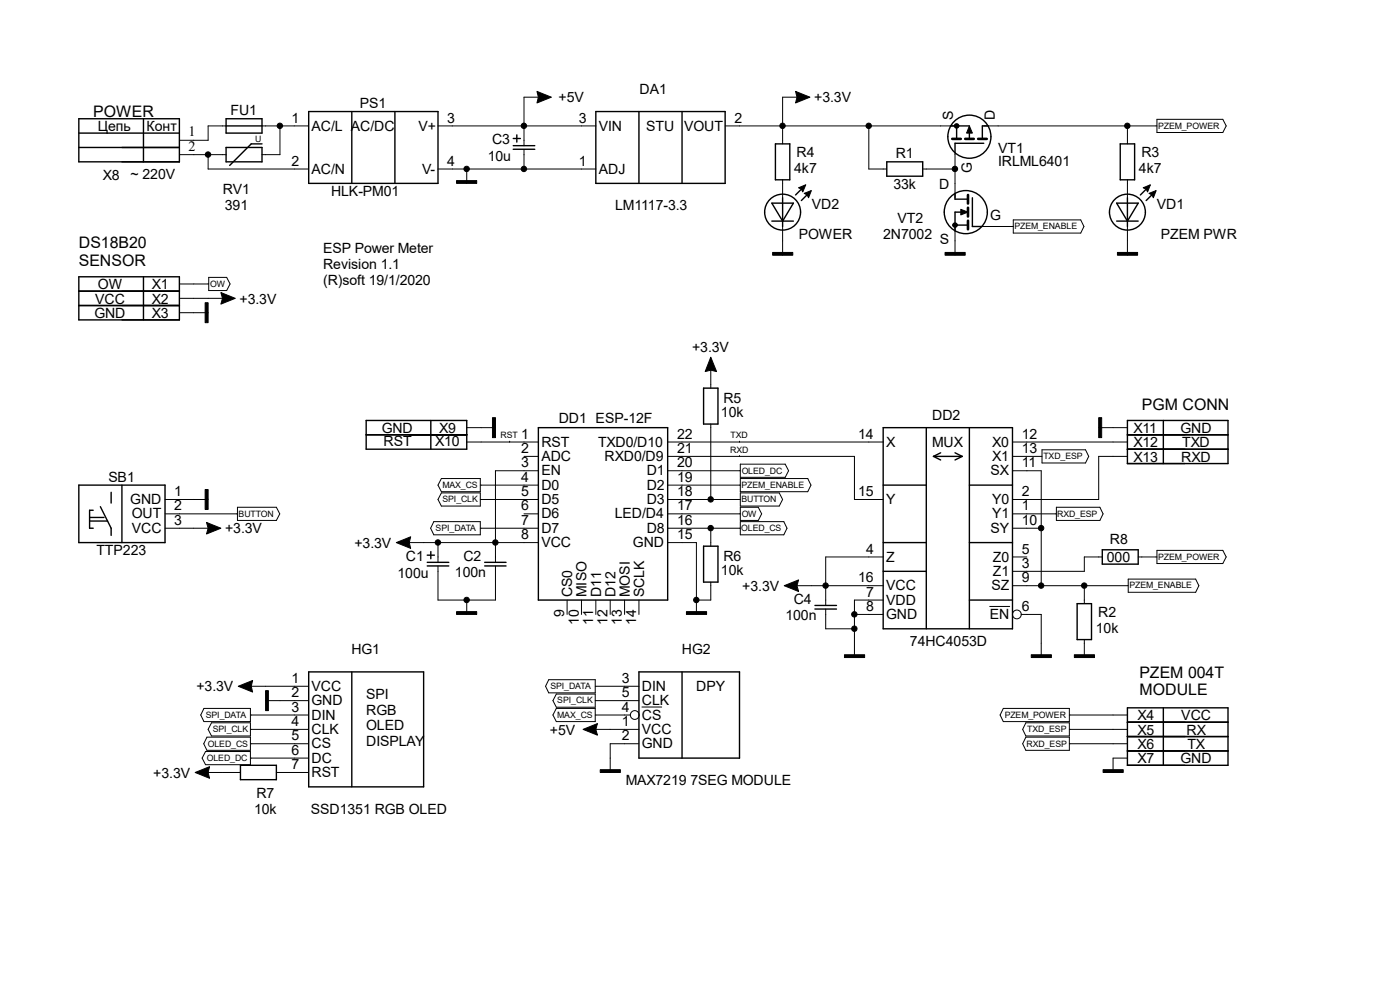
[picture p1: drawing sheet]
<svg xmlns="http://www.w3.org/2000/svg" width="297mm" height="210mm" viewBox="0 0 297 210" stroke-linecap="round" stroke-linejoin="round" font-family="sans-serif">
<g fill="none" stroke="#000" stroke-width=".21">
<path d="M38.1 32.8h9.9M44.2 32.8v3.1h21.3M48 26.7h-3.8v3.1h-6.1M55.6 26.7h9.9M59.4 26.7v6.1h-3.8M92.9 26.7h33.5M92.9 35.9h33.5M99 35.9v3M111.2 31.7v4.2M114.2 20.6h-3v10.3M153.8 26.7h48.8M166 38.1v3.9"/>
<path d="M169.1 20.6h-3.1v9.9M184.3 26.7v9.2h3.8M195.7 35.9h6.9M202.6 32.5v9.5M208.7 26.7h36.7M239.2 26.7v3.8M239.2 38.1v3.9M245.4 25.3h14l.7 1.4-.7 1.4h-14zM44.3 58.8h3.8l.7 1.4-.7 1.4h-3.8zM166 48v6.1M202.6 48v6.1M208.4 48h6.6"/>
<path d="M215 46.7h14.3l.7 1.3-.7 1.4h-14.3zM239.2 48v6.1M38.1 60.2h6.2M38.1 66.3h6.1M38.1 63.3h9.1M150.8 78.5v3.8M99 93.8h15.2M99 90.7h6.1M108.1 93.6v.2M111.2 96.8h3M114.2 99.9h-9.1v19.4M141.6 93.8h45.8"/>
<path d="M141.6 96.8h39.7v9.2h6.1M141.6 99.9h15.5M150.8 90v16M156.9 93.6v.2M156.9 96.6v.2M157.1 98.5h9.5l.7 1.4-.7 1.4h-9.5zM214.8 93.8h24.4M214.8 96.8h6.3M214.8 99.9h6.1v24.3M221.1 95.4h9.2l.7 1.4-.7 1.4h-9.2zM233.1 90.7h6.1M239.2 96.8h-6.1v9.2h-18.3"/>
<path d="M35 106h9.2M35 112.1h9.2M35 109h15.4M50.4 107.6h8.2l.8 1.4-.8 1.4h-8.2zM86.8 115.1h27.4M92 110.7h9.9v2.8h-9.9l-.6-1.4zM92.9 115.1v4.2M93.6 101.5h8.3v2.8h-8.3l-.7-1.4zM93.6 104.6h8.3v2.8h-8.3l-.7-1.4zM101.9 106h12.3M101.9 112.1h12.3M101.9 102.9h12.3"/>
<path d="M111.2 109h3M141.6 115.1h6.1v15.2M141.6 106h15.5M141.6 112.1h15.5M141.6 102.9h15.5M141.6 109h15.5M150.8 112.1v3.8M157.1 110.7h9.2l.7 1.4-.7 1.4h-9.2zM157.1 104.6h8.2l.7 1.4-.7 1.4h-8.2zM157.1 101.5h14.3l.6 1.4-.6 1.4h-14.3zM157.1 107.6h3.8l.7 1.4-.7 1.4h-3.8zM187.4 118.2h-12.2v10.2"/>
<path d="M214.8 112.1h6.1M214.8 109h9.3M214.8 118.2h3M224.1 107.6h9.2l.7 1.4-.7 1.4h-9.2zM233.8 118.2h-3.8v3h-15.2M241.5 118.2h3.9M245.4 116.8h14l.7 1.4-.7 1.3h-14zM92.9 120.1v7.2h12.2v-7.2M99 127.3v3M120.3 127.3v3M123.4 127.3v3M126.4 127.3v3"/>
<path d="M129.5 127.3v3M132.5 127.3v3M135.6 127.3v3M150.8 123.5v3.8h-3.1M169.1 124.2h18.3M175.2 129.2v4.2h6.1M181.3 130.3h6.1M187.4 127.3h-6.1v12.2M210 128.7h4.2M214.8 124.2h24.6M216.7 130.3h4.2v9.2M230 124.2v3.9"/>
<path d="M230 135.7v3.8M239.4 122.9h14.3l.6 1.3-.6 1.4h-14.3zM43.3 150.3h9.8v2.8h-9.8l-.7-1.4zM43.6 159.4h9.5v2.8h-9.5l-.7-1.4zM43.9 156.4h9.2v2.8h-9.2l-.7-1.4zM44.9 153.3h8.2v2.8h-8.2l-.7-1.4zM53.1 157.8h12.4M53.1 151.7h12.4M53.1 154.7h12.4M53.3 145.6h12.2M56.3 148.6h9.2M116.4 144.2h9.9v2.8h-9.9l-.7-1.4z"/>
<path d="M118 150.3h8.3v2.8h-8.3l-.7-1.4zM118 147.2h8.3v2.8h-8.3l-.7-1.4zM126.3 151.7h7.4M126.3 148.6h9.3M126.3 145.6h9.3M126.4 154.7h9.2M135.6 157.8h-6.1v6.1M136.2 150h4.2M212.9 150.3h14v2.8h-14l-.7-1.4zM217.6 156.4h9.3v2.8h-9.3l-.6-1.4zM217.6 153.3h9.3v2.8h-9.3l-.6-1.4zM226.9 157.8h12.3"/>
<path d="M226.9 151.7h12.3M226.9 154.7h12.3M44.2 163.9h6.8M53.1 160.8h12.4M58.6 163.9h6.9M239.2 160.8h-3.1v3.1"/>
<circle cx="215.7" cy="130.3" r=".93"/>
<circle cx="134.7" cy="151.7" r=".93"/>
</g>
<g fill="#000" stroke="#000" stroke-width=".21">
<path d="M205.7 26.7l.6 1.5h-1.2zM203.8 44.4l1.6 .6-1.6 .6z"/>
<path d="M113.9 19.4l3.1 1.2-3.1 1.2 .3-1.2z" fill-rule="evenodd"/>
<path d="M168.8 19.4l3 1.2-3 1.2 .3-1.2z" fill-rule="evenodd"/>
<path d="M96.9 38.3h4.2v.6h-4.2z" fill-rule="evenodd"/>
<path d="M163.9 53.6h4.3v.5h-4.3z" fill-rule="evenodd"/>
<path d="M169.4 39.8l1.5-.6-.6 1.5-.3-.6z" fill-rule="evenodd"/>
<path d="M170.6 41l1.5-.6-.6 1.6-.3-.6z" fill-rule="evenodd"/>
<path d="M200.5 53.6h4.3v.5h-4.3z" fill-rule="evenodd"/>
<path d="M237.1 53.6h4.2v.5h-4.2z" fill-rule="evenodd"/>
<path d="M242.5 39.8l1.6-.6-.6 1.5-.3-.6z" fill-rule="evenodd"/>
<path d="M243.8 41l1.5-.6-.6 1.6-.3-.6z" fill-rule="evenodd"/>
<path d="M43.5 64.2h.7v4.3h-.7z" fill-rule="evenodd"/>
<path d="M46.9 62.1l3 1.2-3 1.2 .3-1.2z" fill-rule="evenodd"/>
<path d="M150.8 75.8l1.2 3-1.2-.3-1.2 .3z" fill-rule="evenodd"/>
<path d="M104.5 88.6h.6v4.2h-.6z" fill-rule="evenodd"/>
<path d="M233.1 88.6h.6v4.2h-.6z" fill-rule="evenodd"/>
<path d="M43.8 110.8l3.1 1.3-3.1 1.2 .4-1.2z" fill-rule="evenodd"/>
<path d="M43.5 103.8h.7v4.3h-.7z" fill-rule="evenodd"/>
<path d="M84.1 115.1l3-1.2-.3 1.2 .3 1.2z" fill-rule="evenodd"/>
<path d="M96.9 129.8h4.2v.5h-4.2z" fill-rule="evenodd"/>
<path d="M145.6 129.8h4.3v.5h-4.3z" fill-rule="evenodd"/>
<path d="M166.4 124.2l3-1.2-.3 1.2 .3 1.3z" fill-rule="evenodd"/>
<path d="M179.2 138.9h4.2v.6h-4.2z" fill-rule="evenodd"/>
<path d="M218.8 138.9h4.3v.6h-4.3z" fill-rule="evenodd"/>
<path d="M227.9 138.9h4.3v.6h-4.3z" fill-rule="evenodd"/>
<path d="M50.5 145.6l3.1-1.2-.3 1.2 .3 1.2z" fill-rule="evenodd"/>
<path d="M56.3 146.5h.6v4.2h-.6z" fill-rule="evenodd"/>
<path d="M123.7 154.7l3-1.2-.3 1.2 .3 1.3z" fill-rule="evenodd"/>
<path d="M41.4 163.9l3-1.3-.2 1.3 .2 1.2z" fill-rule="evenodd"/>
<path d="M127.3 163.3h4.3v.6h-4.3z" fill-rule="evenodd"/>
<path d="M234 163.3h4.3v.6h-4.3z" fill-rule="evenodd"/>
<circle cx="44.1" cy="32.8" r=".57"/>
<circle cx="59.4" cy="26.7" r=".57"/>
<circle cx="99" cy="35.8" r=".57"/>
<circle cx="111.1" cy="35.8" r=".57"/>
<circle cx="111.1" cy="26.7" r=".57"/>
<circle cx="166" cy="26.7" r=".57"/>
<circle cx="184.3" cy="26.7" r=".57"/>
<circle cx="202.6" cy="35.8" r=".57"/>
<circle cx="239.2" cy="26.7" r=".57"/>
<circle cx="92.9" cy="115.1" r=".57"/>
<circle cx="105.1" cy="115.1" r=".57"/>
<circle cx="150.8" cy="105.9" r=".57"/>
<circle cx="150.8" cy="112" r=".57"/>
<circle cx="220.9" cy="112" r=".57"/>
<circle cx="99" cy="127.3" r=".57"/>
<circle cx="147.7" cy="127.3" r=".57"/>
<circle cx="175.2" cy="124.2" r=".57"/>
<circle cx="181.2" cy="130.3" r=".57"/>
<circle cx="181.2" cy="133.4" r=".57"/>
<circle cx="220.9" cy="124.2" r=".57"/>
<circle cx="230" cy="124.2" r=".57"/>
</g>
<g fill="none" stroke="#000" stroke-width=".3">
<path d="M16.7 28.2h21.4M16.7 25.2h21.4v9.1h-21.4zM16.7 31.3h21.4M30.4 25.2v9.1M48 25.2h7.6v3h-7.6zM48 31.3h7.6v3h-7.6zM48 26.7h7.6M55.6 30.5h-2.3l-4.6 4.6M65.5 23.7h27.4v15.2h-27.4zM74.6 23.7v15.2M83.8 23.7v15.2M108.9 29.4h1.5"/>
<path d="M108.9 31.7h4.6M108.9 30.9h4.6M109.6 28.6v1.5M126.4 23.7h27.4v15.2h-27.4zM135.6 23.7v15.2M144.7 23.7v15.2M164.5 30.5h3.1v7.6h-3.1zM170.3 39.8l-1.5 1.6M188.1 34.3h7.6v3.1h-7.6zM201.7 26.7h4M202.9 26.7v2.8M205.7 27.6v1.9"/>
<path d="M208.7 30.4h-6.1v2M209.6 26.7h-1.2v2.7M237.7 30.5h3v7.6h-3zM243.5 39.8l-1.6 1.6M16.7 58.7h21.4v9.2h-21.4zM30.4 58.7v9.2M163.7 46.9h4.6M163.7 43.1h4.6l-2.3 3.8zM166 42v6M171.5 41l-1.5 1.5M202.6 47.8h2.7M202.6 41v1.2h2.8"/>
<path d="M204.1 45h-1.5v4M206.3 42v6h2M236.9 46.9h4.6M236.9 43.1h4.6l-2.3 3.8zM239.2 42v6M244.7 41l-1.5 1.5M16.7 64.8h21.4M16.7 61.8h21.4M77.7 89.2h21.3v6.1h-21.3zM77.7 92.2h21.3M91.4 89.2v6.1M114.2 90.7h27.4v36.6h-27.4z"/>
<path d="M149.3 82.3h3v7.7h-3zM187.4 90.7h27.4v42.7h-27.4zM196.5 90.7v42.7M198 96.8l1.6 .8M198 96.8h6.1M199.6 96.1l-1.6 .7M202.6 96.1l1.5 .7M204.1 96.8l-1.5 .8M205.7 90.7v42.7M239.2 92.2h21.3M239.2 95.3h21.3M239.2 89.2h21.3v9.1h-21.3z"/>
<path d="M246.8 89.2v9.1M16.7 102.9h18.3v12.2h-18.3zM19 109.8h3.1M19 110.5h3.8M19.8 108.2h-.8v3.9h.8M21.3 107.5l2.3 4.6v1.5M23.6 104.4v2.3M25.9 102.9v12.2M90.6 117.8h1.6M90.6 119.3h4.6M91.4 117v1.5M102.8 119.3h4.6"/>
<path d="M149.3 115.9h3v7.6h-3zM187.4 115.1h9.1M187.4 102.9h9.1M205.7 115.1h9.1M205.7 102.9h9.1M233.8 116.6h7.7v3.1h-7.7zM90.6 120.1h4.6M102.8 120.1h4.6M172.9 128.4h4.6M172.9 129.2h4.6M187.4 121.2h9.1M205.7 127.3h9.1"/>
<path d="M228.5 128.1h3.1v7.6h-3.1zM65.5 142.5h24.4v24.4h-24.4zM74.6 142.5v24.4M135.6 142.5h21.3v18.3h-21.3zM144.7 142.5v18.3M239.2 150.2h21.3v12.1h-21.3zM239.2 159.3h21.3M239.2 156.3h21.3M239.2 153.2h21.3M246.8 150.2v12.1M51 162.3h7.6v3.1h-7.6z"/>
<circle cx="205.7" cy="29" r="4.6"/>
<circle cx="166" cy="45" r="3.8"/>
<circle cx="204.9" cy="45" r="4.6"/>
<circle cx="239.2" cy="45" r="3.8"/>
</g>
<path d="M202 29.5h1.8M204.8 29.5h1.8M207.5 29.5h1.8M205.4 41.4v1.8M205.4 44.1v1.8M205.4 46.8v1.8" fill="none" stroke="#000" stroke-width=".55"/>
<g fill="none" stroke="#000" stroke-width=".68">
<circle cx="202.9" cy="26.7" r=".25"/>
<circle cx="202.6" cy="47.8" r=".25"/>
</g>
<g font-size="3.4">
<text x="19.8" y="24.8">POWER</text>
<text x="16.7" y="52.6">DS18B20</text>
<text x="16.7" y="56.4">SENSOR</text>
<text x="242.2" y="86.9">PGM CONN</text>
<text x="241.7" y="143.8">PZEM 004T</text>
<text x="241.7" y="147.5">MODULE</text>
</g>
<g font-size="3">
<text x="76.3" y="22.9">PS1</text>
<text x="118.5" y="21.7">+5V</text>
<text x="135.7" y="19.9">DA1</text>
<text x="172.7" y="21.7">+3.3V</text>
<text x="20.7" y="27.9">Цепь</text>
<text x="31.1" y="27.9">Конт</text>
<text x="40" y="29">1</text>
<text x="48.9" y="24.5">FU1</text>
<text x="61.8" y="26">1</text>
<text x="66.1" y="27.7">AC/L AC/DC</text>
<text x="88.8" y="27.7">V+</text>
<text x="94.9" y="26">3</text>
<text x="122.8" y="26">3</text>
<text x="127" y="27.7">VIN</text>
<text x="137.1" y="27.7">STU</text>
<text x="145.1" y="27.7">VOUT</text>
<text x="155.8" y="26">2</text>
<text x="202.2" y="25.5" transform="rotate(-90 202.2 25.5)">S</text>
<text x="211" y="25.5" transform="rotate(-90 211 25.5)">D</text>
<text x="40" y="32">2</text>
<text x="61.8" y="35.1">2</text>
<text x="94.9" y="35.1">4</text>
<text x="103.5" y="34.2">10u</text>
<text x="104.4" y="30.6">C3</text>
<text x="122.8" y="35.1">1</text>
<text x="169" y="33.3">R4</text>
<text x="190" y="33.6">R1</text>
<text x="211.8" y="32.4">VT1</text>
<text x="211.8" y="35.1">IRLML6401</text>
<text x="242.1" y="33.3">R3</text>
<text x="21.8" y="38.2">X8</text>
<text x="27.7" y="37.9">~ 220V</text>
<text x="47.3" y="41.2">RV1</text>
<text x="66.1" y="36.8">AC/N</text>
<text x="70.2" y="41.6">HLK-PM01</text>
<text x="89.5" y="36.8">V-</text>
<text x="127" y="36.8">ADJ</text>
<text x="168.5" y="36.7">4k7</text>
<text x="189.5" y="40">33k</text>
<text x="199.2" y="40.2">D</text>
<text x="206.2" y="36.8" transform="rotate(-90 206.2 36.8)">G</text>
<text x="241.6" y="36.7">4k7</text>
<text x="47.7" y="44.6">391</text>
<text x="130.5" y="44.6">LM1117-3.3</text>
<text x="172.3" y="44.3">VD2</text>
<text x="190.4" y="47.3">VT2</text>
<text x="210.1" y="46.6">G</text>
<text x="245.4" y="44.3">VD1</text>
<text x="68.5" y="53.8">ESP Power Meter</text>
<text x="169.5" y="50.7">POWER</text>
<text x="187.4" y="50.7">2N7002</text>
<text x="199.4" y="51.8">S</text>
<text x="246.3" y="50.7">PZEM PWR</text>
<text x="68.5" y="57.1">Revision 1.1</text>
<text x="20.2" y="64.4">VCC</text>
<text x="20.8" y="61.3">OW</text>
<text x="32.2" y="61.3">X1</text>
<text x="32.2" y="64.4">X2</text>
<text x="50.8" y="64.4">+3.3V</text>
<text x="68.5" y="60.5">(R)soft 19/1/2020</text>
<text x="20" y="67.4">GND</text>
<text x="32.2" y="67.4">X3</text>
<text x="146.8" y="74.8">+3.3V</text>
<text x="118.5" y="89.7">DD1 ESP-12F</text>
<text x="153" y="88.5">10k</text>
<text x="153.5" y="85.4">R5</text>
<text x="197.8" y="89.1">DD2</text>
<text x="81" y="91.8">GND</text>
<text x="81.4" y="94.6">RST</text>
<text x="92.3" y="94.6">X10</text>
<text x="93.2" y="91.8">X9</text>
<text x="110.6" y="93">1</text>
<text x="114.9" y="94.7">RST</text>
<text x="126.9" y="94.7">TXD0/D10</text>
<text x="143.6" y="93">22</text>
<text x="182" y="93">14</text>
<text x="188" y="94.7">X</text>
<text x="197.7" y="94.7">MUX</text>
<text x="210.5" y="94.7">X0</text>
<text x="216.8" y="93">12</text>
<text x="240.5" y="94.9">X12</text>
<text x="240.5" y="91.8">X11</text>
<text x="250.5" y="91.8">GND</text>
<text x="250.8" y="94.9">TXD</text>
<text x="110.6" y="96.1">2</text>
<text x="110.6" y="99.1">3</text>
<text x="114.9" y="97.8">ADC</text>
<text x="114.9" y="100.8">EN</text>
<text x="128.3" y="97.8">RXD0/D9</text>
<text x="137.2" y="100.8">D1</text>
<text x="143.6" y="96.1">21</text>
<text x="143.6" y="99.1">20</text>
<text x="210.1" y="100.8">SX</text>
<text x="210.5" y="97.8">X1</text>
<text x="216.8" y="99.1">11</text>
<text x="216.8" y="96.1">13</text>
<text x="240.5" y="97.9">X13</text>
<text x="250.6" y="97.9">RXD</text>
<text x="23" y="102.2">SB1</text>
<text x="27.6" y="106.9">GND</text>
<text x="37" y="105.2">1</text>
<text x="110.6" y="105.2">5</text>
<text x="110.6" y="102.2">4</text>
<text x="114.9" y="106.9">D5</text>
<text x="114.9" y="103.9">D0</text>
<text x="137.2" y="106.9">D3</text>
<text x="137.2" y="103.9">D2</text>
<text x="143.6" y="105.2">18</text>
<text x="143.6" y="102.2">19</text>
<text x="182" y="105.2">15</text>
<text x="188" y="106.9">Y</text>
<text x="210.5" y="106.9">Y0</text>
<text x="216.8" y="105.2">2</text>
<text x="28" y="110">OUT</text>
<text x="28" y="113">VCC</text>
<text x="37" y="108.3">2</text>
<text x="37" y="111.3">3</text>
<text x="47.8" y="113.2">+3.3V</text>
<text x="110.6" y="108.3">6</text>
<text x="110.6" y="111.3">7</text>
<text x="114.9" y="110">D6</text>
<text x="114.9" y="113">D7</text>
<text x="130.4" y="110">LED/D4</text>
<text x="137.2" y="113">D8</text>
<text x="143.6" y="111.3">16</text>
<text x="143.6" y="108.3">17</text>
<text x="210.1" y="113">SY</text>
<text x="210.5" y="110">Y1</text>
<text x="216.8" y="108.3">1</text>
<text x="216.8" y="111.3">10</text>
<text x="20.4" y="117.8">TTP223</text>
<text x="75.2" y="116.2">+3.3V</text>
<text x="86.1" y="119">C1</text>
<text x="98.3" y="119">C2</text>
<text x="110.6" y="114.4">8</text>
<text x="114.9" y="116.1">VCC</text>
<text x="134.3" y="116.1">GND</text>
<text x="143.6" y="114.4">15</text>
<text x="153.5" y="119">R6</text>
<text x="183.7" y="117.4">4</text>
<text x="188" y="119.1">Z</text>
<text x="210.7" y="119.1">Z0</text>
<text x="216.8" y="117.4">5</text>
<text x="234.8" y="119.3">000</text>
<text x="235.5" y="115.3">R8</text>
<text x="84.3" y="122.6">100u</text>
<text x="96.5" y="122.3">100n</text>
<text x="153" y="122">10k</text>
<text x="157.5" y="125.3">+3.3V</text>
<text x="182" y="123.5">16</text>
<text x="188" y="125.2">VCC</text>
<text x="210.4" y="125.2">SZ</text>
<text x="210.7" y="122.2">Z1</text>
<text x="216.8" y="120.5">3</text>
<text x="216.8" y="123.5">9</text>
<text x="119.7" y="130.9" transform="rotate(-90 119.7 130.9)">9</text>
<text x="121.4" y="126.7" transform="rotate(-90 121.4 126.7)">CS0</text>
<text x="124.5" y="126.7" transform="rotate(-90 124.5 126.7)">MISO</text>
<text x="127.5" y="126.7" transform="rotate(-90 127.5 126.7)">D11</text>
<text x="130.6" y="126.7" transform="rotate(-90 130.6 126.7)">D12</text>
<text x="133.6" y="126.7" transform="rotate(-90 133.6 126.7)">MOSI</text>
<text x="136.7" y="126.7" transform="rotate(-90 136.7 126.7)">SCLK</text>
<text x="166.6" y="131.5">100n</text>
<text x="168.4" y="128.1">C4</text>
<text x="183.7" y="126.6">7</text>
<text x="183.7" y="129.6">8</text>
<text x="188" y="128.3">VDD</text>
<text x="188" y="131.3">GND</text>
<text x="210" y="131.3">EN</text>
<text x="216.8" y="129.6">6</text>
<text x="233" y="130.9">R2</text>
<text x="122.8" y="132.6" transform="rotate(-90 122.8 132.6)">10</text>
<text x="125.8" y="132.6" transform="rotate(-90 125.8 132.6)">11</text>
<text x="128.9" y="132.6" transform="rotate(-90 128.9 132.6)">12</text>
<text x="131.9" y="132.6" transform="rotate(-90 131.9 132.6)">13</text>
<text x="135" y="132.6" transform="rotate(-90 135 132.6)">14</text>
<text x="193" y="137">74HC4053D</text>
<text x="232.5" y="134.2">10k</text>
<text x="74.5" y="138.8">HG1</text>
<text x="144.7" y="138.8">HG2</text>
<text x="41.7" y="146.7">+3.3V</text>
<text x="61.8" y="144.9">1</text>
<text x="61.8" y="147.9">2</text>
<text x="66.1" y="146.6">VCC</text>
<text x="66.1" y="149.6">GND</text>
<text x="77.7" y="148.3">SPI</text>
<text x="131.9" y="147.9">5</text>
<text x="131.9" y="144.9">3</text>
<text x="136.2" y="149.6">CLK</text>
<text x="136.2" y="146.6">DIN</text>
<text x="147.7" y="146.6">DPY</text>
<text x="61.8" y="151">3</text>
<text x="61.8" y="154">4</text>
<text x="66.1" y="152.7">DIN</text>
<text x="66.1" y="155.7">CLK</text>
<text x="77.7" y="151.6">RGB</text>
<text x="77.7" y="154.9">OLED</text>
<text x="116.7" y="155.8">+5V</text>
<text x="131.9" y="154">1</text>
<text x="131.9" y="151">4</text>
<text x="136.2" y="155.7">VCC</text>
<text x="136.2" y="152.7">CS</text>
<text x="241.3" y="152.8">X4</text>
<text x="241.3" y="155.8">X5</text>
<text x="250.6" y="152.8">VCC</text>
<text x="251.7" y="155.8">RX</text>
<text x="61.8" y="160.1">6</text>
<text x="61.8" y="157.1">5</text>
<text x="66.1" y="161.8">DC</text>
<text x="66.1" y="158.7">CS</text>
<text x="77.7" y="158.3">DISPLAY</text>
<text x="131.9" y="157.1">2</text>
<text x="136.2" y="158.7">GND</text>
<text x="241.3" y="161.9">X7</text>
<text x="241.3" y="158.9">X6</text>
<text x="250.4" y="161.9">GND</text>
<text x="251.9" y="158.9">TX</text>
<text x="32.5" y="165">+3.3V</text>
<text x="61.8" y="163.2">7</text>
<text x="66.1" y="164.8">RST</text>
<text x="132.8" y="166.5">MAX7219 7SEG MODULE</text>
<text x="53.9" y="172.6">10k</text>
<text x="54.4" y="169.2">R7</text>
<text x="66" y="172.6">SSD1351 RGB OLED</text>
</g>
<g font-size="1.9">
<text x="245.7" y="27.3">PZEM_POWER</text>
<text x="54.1" y="30.1">U</text>
<text x="215.2" y="48.6">PZEM_ENABLE</text>
<text x="44.6" y="60.8">OW</text>
<text x="106.2" y="93">RST</text>
<text x="155" y="93">TXD</text>
<text x="154.9" y="96">RXD</text>
<text x="157.4" y="100.5">OLED_DC</text>
<text x="221.4" y="97.4">TXD_ESP</text>
<text x="93.9" y="106.6">SPI_CLK</text>
<text x="93.9" y="103.5">MAX_CS</text>
<text x="157.3" y="106.6">BUTTON</text>
<text x="157.3" y="103.5">PZEM_ENABLE</text>
<text x="50.6" y="109.6">BUTTON</text>
<text x="92.4" y="112.6">SPI_DATA</text>
<text x="157.3" y="112.6">OLED_CS</text>
<text x="157.4" y="109.6">OW</text>
<text x="224.3" y="109.6">RXD_ESP</text>
<text x="245.7" y="118.7">PZEM_POWER</text>
<text x="239.6" y="124.8">PZEM_ENABLE</text>
<text x="116.8" y="146.2">SPI_DATA</text>
<text x="118.2" y="149.2">SPI_CLK</text>
<text x="43.6" y="152.3">SPI_DATA</text>
<text x="45.1" y="155.3">SPI_CLK</text>
<text x="118.2" y="152.3">MAX_CS</text>
<text x="213.1" y="152.3">PZEM_POWER</text>
<text x="217.9" y="155.3">TXD_ESP</text>
<text x="43.9" y="161.4">OLED_DC</text>
<text x="44.1" y="158.4">OLED_CS</text>
<text x="217.8" y="158.4">RXD_ESP</text>
</g>
</svg>
